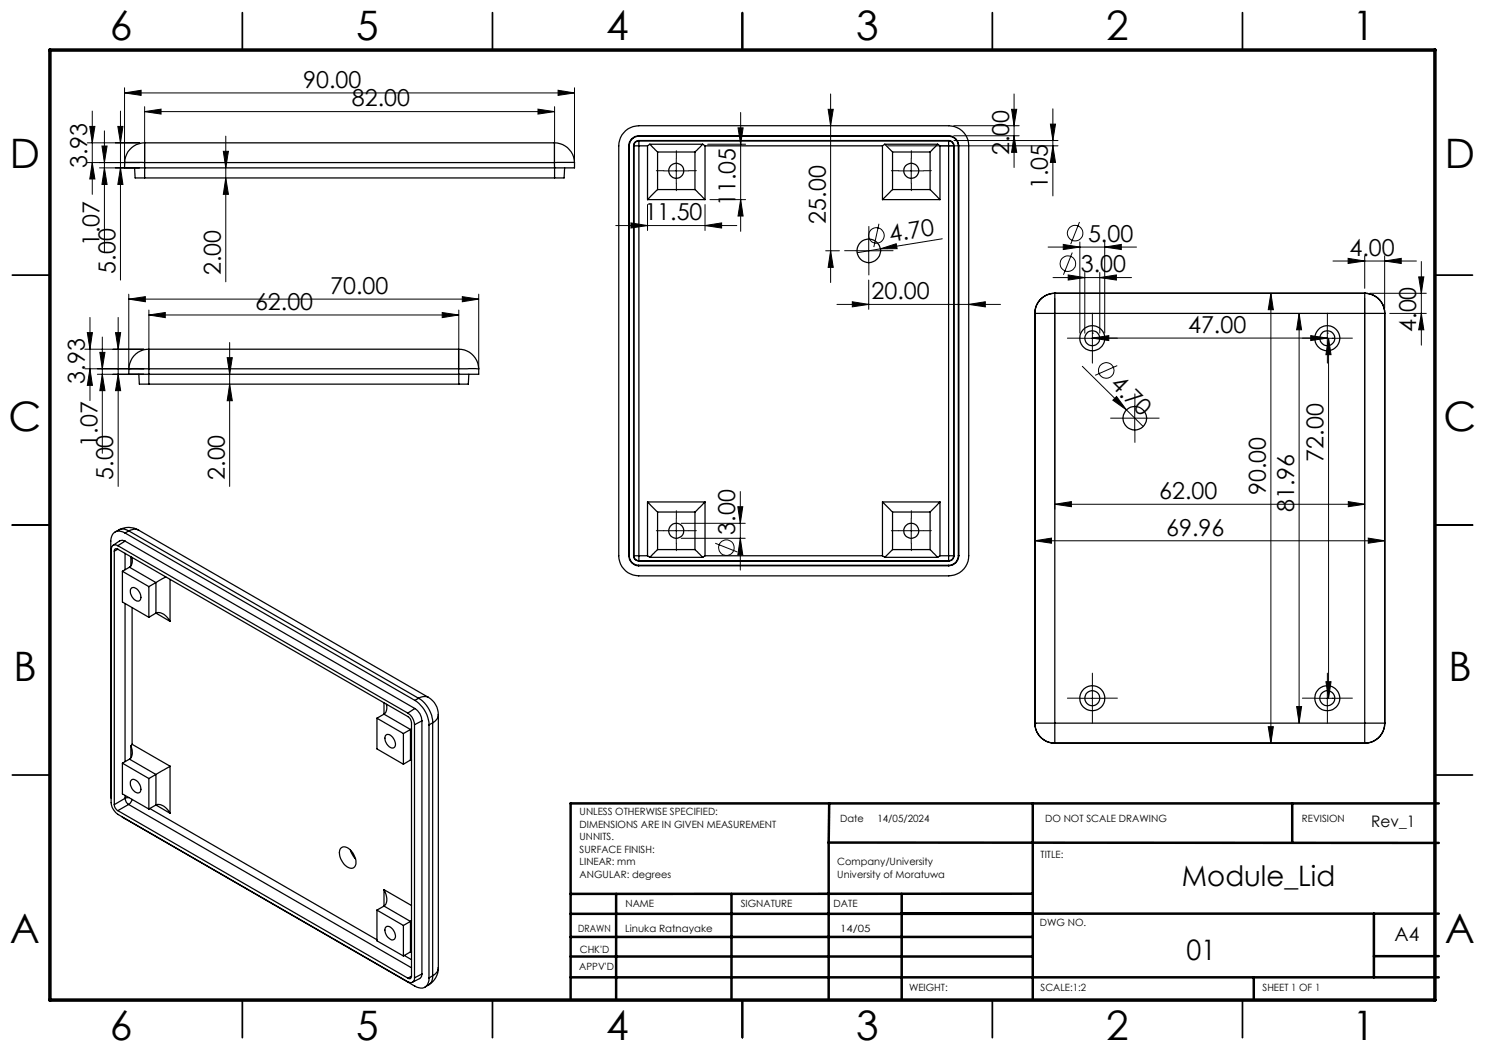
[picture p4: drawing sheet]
<svg xmlns="http://www.w3.org/2000/svg" width="297mm" height="210mm" viewBox="0 0 297 210" stroke-linecap="round" stroke-linejoin="round" font-family="sans-serif">
<g fill="none" stroke="#000" stroke-width=".2">
<path d="M24.9 18.6l3.3-.5v1zM24.9 17.6v15M24.9 18.6h90M111.6 18.1l3.3 .5-3.3 .5zM114.9 17.6v15M166.1 18.8v37.7M202.8 18.8v14.7M17.5 28.6h10.4M17.5 32.5h10.4M18 25.3h1l-.5 3.3zM18.5 22.2v16.7M18.5 32.5l.5 3.3h-1z"/>
<path d="M19.9 33.6h8M20.4 29.2h1l-.5 3.3zM20.9 33.6l.5 3.3h-1zM20.9 26.2v24.3M23.6 25.3h1l-.5 3.3zM24.1 33.6l.5 3.3h-1zM24.1 22.2v33.8M28.9 22.3l3.3-.5v1zM28.9 21.3v11.3M28.9 22.3h82M44.7 30.3h1l-.5 3.3zM45.2 27.2v29.2"/>
<path d="M45.2 35.6l.5 3.3h-1zM107.6 21.8l3.3 .5-3.3 .5zM110.9 21.3v11.3M132.8 34.2h5M135.3 31.7v4.9M141.5 28.8h7.6M142 39.9h7.1M147.6 25.6h1l-.5 3.2zM148.1 39.9l.5 3.3h-1zM148.1 22.5v23.8M165.6 21.9h1.1l-.6 3.2zM177.5 29.2h34.1"/>
<path d="M179.7 34.2h5M182.2 31.7v4.9M190.7 25.1h13.1M190.7 27.2h13.1M190.8 28.1h20.8M202.3 21.9h1l-.5 3.2zM202.8 27.2l.5 3.3h-1zM210.1 24.8h1l-.5 3.3zM210.6 21.8v17.4M210.6 29.2l.5 3.3h-1zM25.8 59.8l3.3-.5v1.1zM25.8 58.8v15"/>
<path d="M25.8 59.8h69.9M92.5 59.3l3.2 .5-3.2 .6zM95.7 58.8v15M123.2 45.1h24.2M126.2 44.6l3.3 .5-3.3 .5zM129.5 40.9v5.2M141 45.1l3.3-.5v1zM141 40.9v5.2M165.1 50.2h2.8M166.1 50.2l.6 3.3h-1.1zM171.2 50.2h5M173.7 47.7v5"/>
<path d="M173.7 56v5.9M175.8 44.8l-1 4.6M176.1 49.8l3.1-1.1 .2 1zM176.1 49.8l-4.6 .7M188.5 47.8l-12.4 2M209.6 49.4h17.7M210.6 55.5h15.7M211 59.6v42.2M212.7 48.9l3.3 .5-3.3 .5zM213.6 55l3.4 .5-3.4 .5zM214.5 50.5l-1.8 4.5M215.9 44.4l-1.8 4.5"/>
<path d="M216 48.4v18.2M217 54.5v12.1M220 55.5l3.3-.5v1zM220 54.5v12.1M220.9 49.4l3.4-.5v1zM220.9 48.4v18.2M254.2 58.7l.5 3.2h-1.1zM254.2 58.7v90M266.6 52.2h16.7M269.6 51.7l3.3 .5-3.3 .5zM272.9 51.2v6.5M272.9 59.6v42.2"/>
<path d="M273.9 58.7h11.4M276.9 52.2l3.3-.5v1zM276.9 51.2v10.5M283.7 55.4h1.1l-.5 3.3zM284.3 52.3v16.7M17 69.8h11.8M17 73.8h11.8M17.5 66.5h1l-.5 3.3zM18 73.8l.5 3.3h-1zM18 63.5v16.6M19.5 74.9h9.3M20 70.5h1l-.5 3.3z"/>
<path d="M20.5 74.9l.5 3.2h-1zM20.5 67.4v23.3M23.1 66.5h1l-.5 3.3zM23.6 63.5v33.8M23.6 74.9l.5 3.2h-1zM29.8 63l3.3-.5v1zM29.8 62v11.8M29.8 63h62M45.4 71.5h1.1l-.6 3.4zM45.9 76.8l.6 3.3h-1.1zM45.9 68.5v28.8M88.4 62.5l3.4 .5-3.4 .5z"/>
<path d="M91.8 62v11.8M167.4 60.9h32.7M170.5 60.4l3.2 .5-3.2 .5zM193.7 60.9l3.4-.5v1zM216 67.7h4.9M216.5 73.3l12.1 12M218.5 65.1v5.1M218.5 67.6l3.3-.5v1zM218.5 66.6h.1M218.5 67.6h47M223.4 73.1l-4.4 2M259.8 62.7l.5 3.3h-1z"/>
<path d="M259.8 62.7v81.9M262.1 67.1l3.4 .5-3.4 .5zM263 67.7h5M265.5 65.1v5.1M265.5 66.6h.1M265.7 67.7l.5 3.2h-1zM265.7 67.7v72M278 62.7h7.3M284.3 62.7l.5 3.3h-1.1zM148.1 98.3v15.7M222.6 80l.7-.7 2 2.7zM224.5 83.6h4.9"/>
<path d="M226.9 81.1v5M132.8 106.1h5M135.3 103.7v4.9M136.2 104.7h12.8M136.2 107.7h12.8M143.1 108.6l4.4 1.8M147.6 101.3h1l-.5 3.4zM148.1 107.7l.5 3.3h-1zM179.7 106.1h5M182.2 103.7v4.9M207 108.2l3.3-.6v1zM207 108.2h69.9"/>
<path d="M211 100.9l3.3-.6v1zM211 100.9h61.9M269.7 100.3l3.2 .6-3.2 .4zM273.6 107.6l3.3 .6-3.3 .4zM216 139.7h4.9M218.5 137.2v5M263 139.7h5M265.2 136.3h1l-.5 3.4zM265.5 137.2v5M253.6 145.3h1.1l-.5 3.4zM259.3 141.3h1l-.5 3.3z"/>
<circle cx="175.3" cy="47.1" r="1.55"/>
<circle cx="213.6" cy="52.7" r="1.55"/>
<circle cx="215" cy="46.6" r="1.55"/>
<circle cx="221.2" cy="74.1" r="1.56"/>
<circle cx="145.3" cy="109.5" r="1.56"/>
</g>
<g fill="none" stroke="#000" stroke-width=".2" stroke-dasharray="15.2 1.3 1.3 1.3">
<path d="M132.8 34.1h-1.5M135.3 36.6v1.5M135.3 31.6v-1.5M137.8 34.1h1.5M179.8 34.1h-1.5M182.3 36.6v1.5M182.3 31.6v-1.5M184.8 34.1h1.5M171.3 50.1h-2.4M173.8 52.6v2.4M173.8 47.6v-2.3M176.3 50.1h2.3"/>
<path d="M216 67.6h-2.5M218.5 65.1v-2.5M218.5 70.1v2.5M221 67.6h2.5M263 67.6h-2.5M265.5 65.1v-2.5M265.5 70.1v2.5M268 67.6h2.5M224.5 83.6h-2.4M227 81.1v-2.3M227 86.1v2.4M229.5 83.6h2.3"/>
<path d="M132.8 106.1h-1.5M135.3 108.6v1.5M135.3 103.6v-1.5M137.8 106.1h1.5M179.8 106.1h-1.5M182.3 108.6v1.5M182.3 103.6v-1.5M184.8 106.1h1.5M216 139.6h-2.5M218.5 137.1v-2.5M221 139.6h2.5M263 139.6h-2.5"/>
<path d="M265.5 137.1v-2.5M268 139.6h2.5M218.5 142.1v2.5M265.5 142.1v2.5"/>
</g>
<g fill="none" stroke="#000" stroke-width=".35">
<path d="M48.5 2.5v7.5M98.5 2.5v7.5M148.5 2.5v7.5M198.5 2.5v7.5M248.5 2.5v7.5M2.5 55h7.5M287 55h7.5M2.5 105h7.5M287 105h7.5M2.5 155h7.5M287 155h7.5M48.5 200v7.5"/>
<path d="M98.5 200v7.5M148.5 200v7.5M198.5 200v7.5M248.5 200v7.5"/>
</g>
<g fill="none" stroke="#000" stroke-width=".5">
<path d="M123.2 178.8v20.9M146.3 178.8v20.9M165.7 168.5l122.1 .1M165.7 168.5v31.2M165.8 160.7l-.1 7.8M180.3 178.8v20.9M206.6 178.7l-92.5 .1M206.6 160.7v39M258.4 160.7v7.8M287.8 160.7h-173.7v39M114.1 195.5h173.7M114.1 191.3h92.5"/>
<path d="M114.1 187.4h92.5M250.8 195.5v4.2M274.8 182.7v12.8M274.8 191.2h13M287.8 182.7l-173.7 .1"/>
</g>
<path d="M10 10h277v190h-277z" fill="none" stroke="#000" stroke-width=".7"/>
<g fill="#000">
<path d="M176.1 49.8l3.1-1.1 .2 1zM222.6 80l.7-.7 2 2.7z"/>
<path d="M111.6 18.1l3.3 .5-3.3 .5zM24.9 18.6l3.3-.5v1zM92.5 59.3l3.2 .5-3.2 .6zM25.8 59.8l3.3-.5v1.1z"/>
<path d="M148.1 39.9l.5 3.3h-1zM147.6 25.6h1l-.5 3.2z"/>
<path d="M202.3 21.9h1l-.5 3.2zM202.8 27.2l.5 3.3h-1zM18 25.3h1l-.5 3.3zM18.5 32.5l.5 3.3h-1zM20.4 29.2h1l-.5 3.3zM20.9 33.6l.5 3.3h-1zM23.6 25.3h1l-.5 3.3zM24.1 33.6l.5 3.3h-1zM44.7 30.3h1l-.5 3.3zM45.2 35.6l.5 3.3h-1zM17.5 66.5h1l-.5 3.3zM18 73.8l.5 3.3h-1zM20 70.5h1l-.5 3.3zM20.5 74.9l.5 3.2h-1zM23.1 66.5h1l-.5 3.3zM23.6 74.9l.5 3.2h-1zM45.4 71.5h1.1l-.6 3.4zM45.9 76.8l.6 3.3h-1.1z"/>
<path d="M141 45.1l3.3-.5v1zM126.2 44.6l3.3 .5-3.3 .5z"/>
<path d="M166.1 50.2l.6 3.3h-1.1zM165.6 21.9h1.1l-.6 3.2z"/>
<path d="M213.6 55l3.4 .5-3.4 .5zM220 55.5l3.3-.5v1zM212.7 48.9l3.3 .5-3.3 .5zM220.9 49.4l3.4-.5v1z"/>
<path d="M269.6 51.7l3.3 .5-3.3 .5zM276.9 52.2l3.3-.5v1zM207 108.2l3.3-.6v1zM273.6 107.6l3.3 .6-3.3 .4zM218.5 67.6l3.3-.5v1zM262.1 67.1l3.4 .5-3.4 .5z"/>
<path d="M283.7 55.4h1.1l-.5 3.3zM284.3 62.7l.5 3.3h-1.1zM254.2 58.7l.5 3.2h-1.1zM253.6 145.3h1.1l-.5 3.4zM265.7 67.7l.5 3.2h-1zM265.2 136.3h1l-.5 3.4zM210.6 29.2l.5 3.3h-1zM210.1 24.8h1l-.5 3.3z"/>
<path d="M29.8 63l3.3-.5v1zM88.4 62.5l3.4 .5-3.4 .5z"/>
<path d="M170.5 60.4l3.2 .5-3.2 .5zM193.7 60.9l3.4-.5v1zM28.9 22.3l3.3-.5v1zM107.6 21.8l3.3 .5-3.3 .5z"/>
<path d="M147.6 101.3h1l-.5 3.4zM148.1 107.7l.5 3.3h-1z"/>
<path d="M269.7 100.3l3.2 .6-3.2 .4zM211 100.9l3.3-.6v1z"/>
<path d="M259.3 141.3h1l-.5 3.3zM259.8 62.7l.5 3.3h-1z"/>
</g>
<g fill="none" stroke="#000" stroke-width=".25">
<path d="M24.9 32.5h4M24.9 32.5v1.1h86M26.9 33.6l.1 2h1.9M28.9 28.6v3.9M28.9 28.6a4 4 0 0 0-4 3.9M28.9 32.5v3.1M28.9 32.5h82M28.9 28.6h82M28.9 35.6h82M110.9 32.5h4M110.9 28.6v3.9M110.9 28.6a4 4 0 0 1 4 3.9"/>
<path d="M110.9 32.5v1.1M110.9 33.6v2M112.9 33.6l-.1 2h-1.9M114.9 32.5v1.1h-4M125.1 26.1a4.3 4.3 0 0 1 2.6-1h62.1a4 4 0 0 1 3.9 4.1v82a4 4 0 0 1-3.9 4h-62.1a4 4 0 0 1-3.9-4v-82.6a4 4 0 0 1 1.3-2.5zM125.8 29.2h.1M125.8 29.2v82M125.9 29.2v82M126.7 29.1v82.1M126.7 29.1l.1 .1M126.8 29.2h1M126.8 29.2v82"/>
<path d="M127.7 28.1a1.02 1.02 0 0 0-1 1M127.7 28.1h62.1M127.7 28.1l.1 .1M127.7 27.3a1.92 1.92 0 0 0-1.8 1.9M127.7 27.2a1.99 1.99 0 0 0-1.9 2M127.7 27.2v.1M127.7 27.3h62.1M127.7 27.2h62.1M127.8 28.2a.96 .96 0 0 0-1 1M127.8 28.2v1M127.8 29.2h1.7M127.8 28.2h61.9"/>
<path d="M127.8 29.2v82M129.5 29.2v10.7M129.5 39.9h11.5M130 28.8l1.5 1.6M130 28.8l-.5 .4M130 28.8h10.5M131.5 37.9l-2 2M131.5 30.4v7.5M131.5 37.9h7.5M131.5 30.4h7.5M139 37.9l2 2M139 30.4v7.5"/>
<path d="M140.5 28.8l-1.5 1.6M140.5 28.8l.5 .4M141 29.2h35.5M141 29.2v10.7M176.5 29.2v10.7M176.5 39.9h11.5M177 28.8l1.5 1.6M177 28.8l-.5 .4M177 28.8h10.5M178.5 37.9l-2 2M178.5 30.4v7.5M178.5 37.9h7.5"/>
<path d="M178.5 30.4h7.5M186 37.9l2 2M186 30.4v7.5M187.5 28.8l-1.5 1.6M187.5 28.8l.5 .4M188 29.2h1.7M188 29.2v10.7M189.7 28.2a1.02 1.02 0 0 1 1 1M189.7 29.2h1M189.7 28.2v1M189.7 29.2v82M189.8 27.3a1.96 1.96 0 0 1 1.9 1.9"/>
<path d="M189.8 27.2a1.97 1.97 0 0 1 2 2M189.8 27.2v.1M189.8 28.1a1.02 1.02 0 0 1 1 1M189.8 28.1l-.1 .1M190.7 29.2v82M190.8 29.1v82.1M190.8 29.1l-.1 .1M191.7 29.2h.1M191.7 29.2v82M191.8 29.2v82M211 58.7a3.9 3.9 0 0 0-4 4h4M211 58.7v4"/>
<path d="M211 58.7h.1M211 58.7a3.9 3.9 0 0 0-4 3.9v82M211 58.7h61.9M272.9 58.7v4M272.9 58.7a4 4 0 0 1 4 4M272.9 58.7h.1M272.9 58.7a3.9 3.9 0 0 1 4.1 3.9M25.8 73.8h4M25.8 73.8v1.1h66M27.8 74.9l.1 1.9h1.9M29.8 69.8v4M29.8 69.8a3.9 3.9 0 0 0-4 4"/>
<path d="M29.8 73.8v3M29.8 73.8h61.9M29.8 69.8h61.9M29.8 76.8h62M91.7 73.8h4M91.7 69.8v4M91.7 69.8a4 4 0 0 1 4 4M91.7 73.8l.1 1.1M91.8 74.9v1.9M93.8 74.9l-.1 1.9h-1.9M95.7 73.8v1.1h-3.9M211 62.7v81.9"/>
<path d="M211 62.7h61.9M272.9 62.7h4M272.9 62.7v81.9M277 62.6v82M277 62.6l-.1 .1M22.9 110.2v50.7M23.6 109.1a.82 .82 0 0 0-1 0 .82 .82 0 0 0-.4 .8v50.6a2.98 2.98 0 0 0 1.4 2.4l58 33.4a.83 .83 0 0 0 .9 .1 .83 .83 0 0 0 .4-.8M23.6 109.8a.42 .42 0 0 0-.5 0 .42 .42 0 0 0-.2 .4M23.6 109.8l58 33.5a1.6 1.6 0 0 1 .7 1.3v50.7a.42 .42 0 0 1-.2 .4 .42 .42 0 0 1-.5-.1M23.6 109.1l58 33.5M23.6 109.8l-.7 .4M23.8 106a3.9 3.9 0 0 1 3.9 0"/>
<path d="M23.8 106l.1-.1a2.01 2.01 0 0 1 1.9 .3M23.8 106l-.8 .4M24 108.2l.4-.2 .6 .2M24 108.2l-1.4 .9M24.5 114.3l5.3 3M24.5 114.3v6.1l5.3 3.1M25 106.6a1.74 1.74 0 0 0-2-.2 1.74 1.74 0 0 0-.8 1.8v51.5M25 106.6l58 33.5M25 108.2l58 33.5M25 108.2l-1.4 .9M25 110.7v3.2M25.8 106.2l-.8 .4"/>
<path d="M25.8 106.2l57.9 33.5M25.9 113.4l5.3 3.1M25.9 113.4l-1.4 .9M26.2 111.3v1.9M26.2 117.7a1.22 1.22 0 0 1 1.7 .8l.3 .7a.76 .76 0 0 1-.4 1 .76 .76 0 0 1-1-.3 1.79 1.79 0 0 1-.6-2.2zM26.4 111.5v1.2l-.5 .7M27.7 106h-.1a1.92 1.92 0 0 0-1.8 .2M27.7 106l58 33.5M29.8 117.3v6.2M31.2 116.5v6.1M31.2 116.5l-1.4 .8M33.2 115.4l-2 1.1"/>
<path d="M34 115.9v8.4M125.8 111.2a1.99 1.99 0 0 0 1.9 2M125.8 111.2h.1M125.9 111.2a1.86 1.86 0 0 0 1.8 1.9M126.7 111.2a1.02 1.02 0 0 0 1 1M126.8 111.2a.96 .96 0 0 0 1 .9M126.8 111.2h1M126.8 111.2h-.1M127.7 112.2h62.1M127.7 113.1v.1M127.7 113.1h62.1M127.7 113.2h62.1"/>
<path d="M127.8 111.2v.9M127.8 111.2h1.7M127.8 112.1h61.9M127.8 112.1l-.1 .1M129.5 100.4l2 2M129.5 111.2l.5 .3M129.5 100.4v10.8M129.5 100.4h11.5M130 111.5h10.5M131.5 109.9l-1.5 1.6M131.5 102.4h7.5M131.5 109.9h7.5"/>
<path d="M131.5 102.4v7.5M139 109.9l1.5 1.6M139 102.4v7.5M141 100.4l-2 2M141 111.2l-.5 .3M141 111.2h35.5M141 100.4v10.8M176.5 100.4l2 2M176.5 111.2l.5 .3M176.5 100.4v10.8M176.5 100.4h11.5M177 111.5h10.5"/>
<path d="M178.5 109.9l-1.5 1.6M178.5 102.4h7.5M178.5 109.9h7.5M178.5 102.4v7.5M186 109.9l1.5 1.6M186 102.4v7.5M188 100.4l-2 2M188 111.2l-.5 .3M188 111.2h1.7M188 100.4v10.8M189.7 111.2v.9M189.7 111.2h1"/>
<path d="M189.7 112.1l.1 .1M189.8 113.1v.1M190.7 111.2a1.02 1.02 0 0 1-1 .9M190.7 111.2h.1M190.8 111.2a1.02 1.02 0 0 1-1 1M191.7 111.2a1.92 1.92 0 0 1-1.9 1.9M191.7 111.2h.1M191.8 111.2a2.08 2.08 0 0 1-2 2M25 120.7v31.6M26.4 121.5v27.4M31.2 122.6a2.46 2.46 0 0 1 2.8 1.7M31.2 122.6l-1.4 .9"/>
<path d="M31.2 122.6l2.8 1.7M83.7 139.7a6 6 0 0 1 2.8 4.9M83.7 139.7l-.7 .4M85.7 139.5a4.1 4.1 0 0 1 2 3.4M85.7 139.5l-.8-.2-1.2 .4M24.5 152.6l5.3 3.1M24.5 152.6v6.2l5.3 3M25 159.7a1.6 1.6 0 0 0 .7 1.2M25 159.7l-2.1 1.2M25 159.1v.6M25.8 159.5l-.8 .2M25.9 151.8l5.3 3.1"/>
<path d="M25.9 151.8l-1.4 .8M26.2 149.1a2.19 2.19 0 0 1-.3 2.7M26.2 149.1v2.5M26.2 156.1a.99 .99 0 0 1 1.6 .5 1.27 1.27 0 0 1 0 2 1.82 1.82 0 0 1-1.6-2.5zM26.4 159.9l-.3 .6-.4 .4M26.4 148.9l7.6 4.3M26.4 148.9l-.2 .2M29.8 155.7v6.1M31.2 154.9v6.1M31.2 154.9l-1.4 .8M34 153.2l-2.8 1.7M34 153.2v9.5"/>
<path d="M75.4 143.6l5.3 3.1M75.4 143.6v6.2l5.3 3.1M76.8 142.8l5.3 3.1M76.8 142.8l-1.4 .8M76.8 140.6v2.2M77.1 147.1a.91 .91 0 0 1 1.5 .4 1.46 1.46 0 0 1 .1 2.1 1.66 1.66 0 0 1-1.7-1.7zM77.3 140.9l.1 .8a1.32 1.32 0 0 1-.6 1.1M80.7 146.7v6.2M81.6 142.6a2.84 2.84 0 0 1 1.3 2.3M82.1 145.9v6.1M82.1 145.9l-1.4 .8M82.1 152l-1.4 .9"/>
<path d="M82.1 152l.2 .1M82.3 145.8l-.2 .1M82.3 151.9l-.2 .1M82.9 144.9v50.7M83 140.1a6.1 6.1 0 0 1 2.8 4.9M83 141.7a3 3 0 0 1 1.4 2.5M83 141.7l-1.4 .9M84.4 144.2v50.6M84.4 144.2l-1.5 .7M85.8 145v50.6M86.5 144.6l-.7 .4M86.5 144.6v50.5"/>
<path d="M87.7 142.9l-.2 .8-1 .9M87.7 142.9v50.6M207 144.6h4M207 144.6a4 4 0 0 0 4 4M207 144.6h.1M207 144.6a3.9 3.9 0 0 0 4 4.1M211 144.6v4M211 148.6h61.9M211 144.6h61.9M211 148.6v.1M211 148.7h61.9M272.9 144.6v4"/>
<path d="M272.9 144.6h4M272.9 148.6v.1M276.9 144.6a3.9 3.9 0 0 1-4 4M276.9 144.6h.1M277 144.6a4 4 0 0 1-4.1 4.1M22.9 160.9a1.47 1.47 0 0 0 .7 1.2M23.6 162.1l58 33.5M24.3 163.3l58.7 33.9a1.71 1.71 0 0 0 2 .2 1.71 1.71 0 0 0 .8-1.8M25.7 160.9l-2.1 1.2M25.7 160.9l56.6 32.7M30 161.7l45.4 26.3M31.2 161a2.46 2.46 0 0 1 2.8 1.7"/>
<path d="M31.2 161l-1.4 .8M31.2 161l2.8 1.7M68.1 169.7a1.42 1.42 0 0 1 2.2 .5 2.86 2.86 0 0 1 .6 3.1 1.43 1.43 0 0 1-2.1-.5 2.94 2.94 0 0 1-.7-3.1zM70.1 170l.3 .9 .7 .9M76.8 177.9a2.9 2.9 0 0 1 .2 3.1l-.2 .2M76.8 177.9l5.5 3.2M76.8 177.9v3.3M75.4 182v6.2l5.3 3M75.4 182l5.3 3.1M76.8 181.2l5.3 3.1M76.8 181.2l-1.4 .8M77.1 185.5a.91 .91 0 0 1 1.5 .4 1.41 1.41 0 0 1 .1 2 1.3 1.3 0 0 1-1.5-1l-.2-.9z"/>
<path d="M80.7 185.1v6.1M80.9 191.1l1.4 .8M82.1 184.3v6.1M82.1 184.3l-1.4 .8M82.1 190.4l-1.4 .8M82.1 190.4l.2 .1M82.3 184.1l-.2 .2M82.3 190.3l-.2 .1M82.3 195.2l-.7 .4M84.4 194.8a.91 .91 0 0 1-.5 .9l-1.4 .8M84.4 194.8l-1.5 .8M85.8 196.9l-.8 .5"/>
<path d="M86.5 195.1v.5a1.68 1.68 0 0 1-.7 1.3M86.5 195.1l-.7 .5M87.7 193.5a3.9 3.9 0 0 1-1.9 3.4M87.7 193.5v.2a1.81 1.81 0 0 1-1.2 1.4"/>
<circle cx="135.3" cy="34.2" r="1.51"/>
<circle cx="182.2" cy="34.2" r="1.51"/>
<circle cx="173.7" cy="50.2" r="2.35"/>
<circle cx="218.5" cy="67.7" r="1.48"/>
<circle cx="218.5" cy="67.6" r="2.51"/>
<circle cx="265.5" cy="67.7" r="2.5"/>
<circle cx="265.5" cy="67.6" r="1.49"/>
<circle cx="226.9" cy="83.6" r="2.35"/>
<circle cx="135.3" cy="106.2" r="1.51"/>
<circle cx="182.2" cy="106.2" r="1.51"/>
<circle cx="218.5" cy="139.6" r="1.5"/>
<circle cx="218.5" cy="139.7" r="2.51"/>
<circle cx="265.5" cy="139.7" r="2.5"/>
<circle cx="265.5" cy="139.6" r="1.51"/>
</g>
<g font-size="8.1">
<text x="22" y="8">6</text>
<text x="71.2" y="8">5</text>
<text x="121.2" y="8">4</text>
<text x="171.3" y="8">3</text>
<text x="221.3" y="8">2</text>
<text x="270.5" y="8">1</text>
<text x="2" y="33.6">D</text>
<text x="289" y="33.6">D</text>
<text x="1.7" y="86.1">C</text>
<text x="288.7" y="86.1">C</text>
<text x="2.7" y="136.1">B</text>
<text x="289.7" y="136.1">B</text>
<text x="2" y="188.6">A</text>
<text x="289" y="188.6">A</text>
<text x="22" y="208">6</text>
<text x="71.2" y="208">5</text>
<text x="121.2" y="208">4</text>
<text x="171.3" y="208">3</text>
<text x="221.3" y="208">2</text>
<text x="270.5" y="208">1</text>
</g>
<g font-size="5.6">
<text x="236.4" y="177.3">Module_Lid</text>
<text x="237.3" y="191.9">01</text>
</g>
<g font-size="4.7">
<text x="60.6" y="17.5">90.00</text>
<text x="70.4" y="21.3">82.00</text>
<text x="17.5" y="33.7" transform="rotate(-90 17.5 33.7)">3.93</text>
<text x="201.8" y="31.1" transform="rotate(-90 201.8 31.1)">2.00</text>
<text x="147.1" y="41.2" transform="rotate(-90 147.1 41.2)">11.05</text>
<text x="209.6" y="37.9" transform="rotate(-90 209.6 37.9)">1.05</text>
<text x="128.9" y="44.1">11.50</text>
<text x="165.1" y="44.7" transform="rotate(-90 165.1 44.7)">25.00</text>
<text x="19.9" y="49.2" transform="rotate(-90 19.9 49.2)">1.07</text>
<text x="178.1" y="48.4" transform="rotate(-9 178.1 48.4)">4.70</text>
<text x="217.6" y="48.3">5.00</text>
<text x="269.9" y="51.2">4.00</text>
<text x="23.1" y="54.7" transform="rotate(-90 23.1 54.7)">5.00</text>
<text x="44.2" y="55" transform="rotate(-90 44.2 55)">2.00</text>
<text x="66" y="58.8">70.00</text>
<text x="174.3" y="59.8">20.00</text>
<text x="216.2" y="54.4">3.00</text>
<text x="51" y="62">62.00</text>
<text x="237.6" y="66.6">47.00</text>
<text x="283.3" y="66.4" transform="rotate(-90 283.3 66.4)">4.00</text>
<text x="17" y="76.7" transform="rotate(-90 17 76.7)">3.93</text>
<text x="221.9" y="77.1" transform="rotate(45 221.9 77.1)">4.70</text>
<text x="19.5" y="89.3" transform="rotate(-90 19.5 89.3)">1.07</text>
<text x="22.6" y="96" transform="rotate(-90 22.6 96)">5.00</text>
<text x="44.9" y="96" transform="rotate(-90 44.9 96)">2.00</text>
<text x="264.7" y="92.3" transform="rotate(-90 264.7 92.3)">72.00</text>
<text x="231.9" y="99.8">62.00</text>
<text x="253.2" y="99" transform="rotate(-90 253.2 99)">90.00</text>
<text x="147" y="107" transform="rotate(-90 147 107)">3.00</text>
<text x="233.3" y="107.1">69.96</text>
<text x="258.8" y="102.4" transform="rotate(-90 258.8 102.4)">81.96</text>
</g>
<text font-size="3.9" x="278.9" y="188.2">A4</text>
<text font-size="3.2" x="274.2" y="165.3">Rev_1</text>
<g font-size="2">
<text x="115.9" y="163">UNLESS OTHERWISE SPECIFIED:</text>
<text x="115.9" y="165.5">DIMENSIONS ARE IN GIVEN MEASUREMENT</text>
<text x="168" y="164.5">Date</text>
<text x="175.5" y="164.5">14/05/2024</text>
<text x="209" y="164.5">DO NOT SCALE DRAWING</text>
<text x="260.4" y="164.5">REVISION</text>
<text x="115.9" y="168">UNNITS.</text>
<text x="115.9" y="170.5">SURFACE FINISH:</text>
<text x="115.9" y="173">LINEAR: mm</text>
<text x="167.5" y="173">Company/University</text>
<text x="208.1" y="171.5">TITLE:</text>
<text x="115.9" y="175.5">ANGULAR: degrees</text>
<text x="167.5" y="175.5">University of Moratuwa</text>
<text x="125.1" y="181.5">NAME</text>
<text x="148.1" y="181.4">SIGNATURE</text>
<text x="166.7" y="181.4">DATE</text>
<text x="208" y="185.2">DWG NO.</text>
<text x="115.7" y="186.5">DRAWN</text>
<text x="116" y="190.5">CHK'D</text>
<text x="125.1" y="186.5">Linuka Ratnayake</text>
<text x="168" y="186.5">14/05</text>
<text x="115.8" y="194">APPV'D</text>
<text x="181.8" y="198.3">WEIGHT:</text>
<text x="208.1" y="198.3">SCALE:1:2</text>
<text x="252.5" y="198.3">SHEET 1 OF 1</text>
</g>
</svg>
